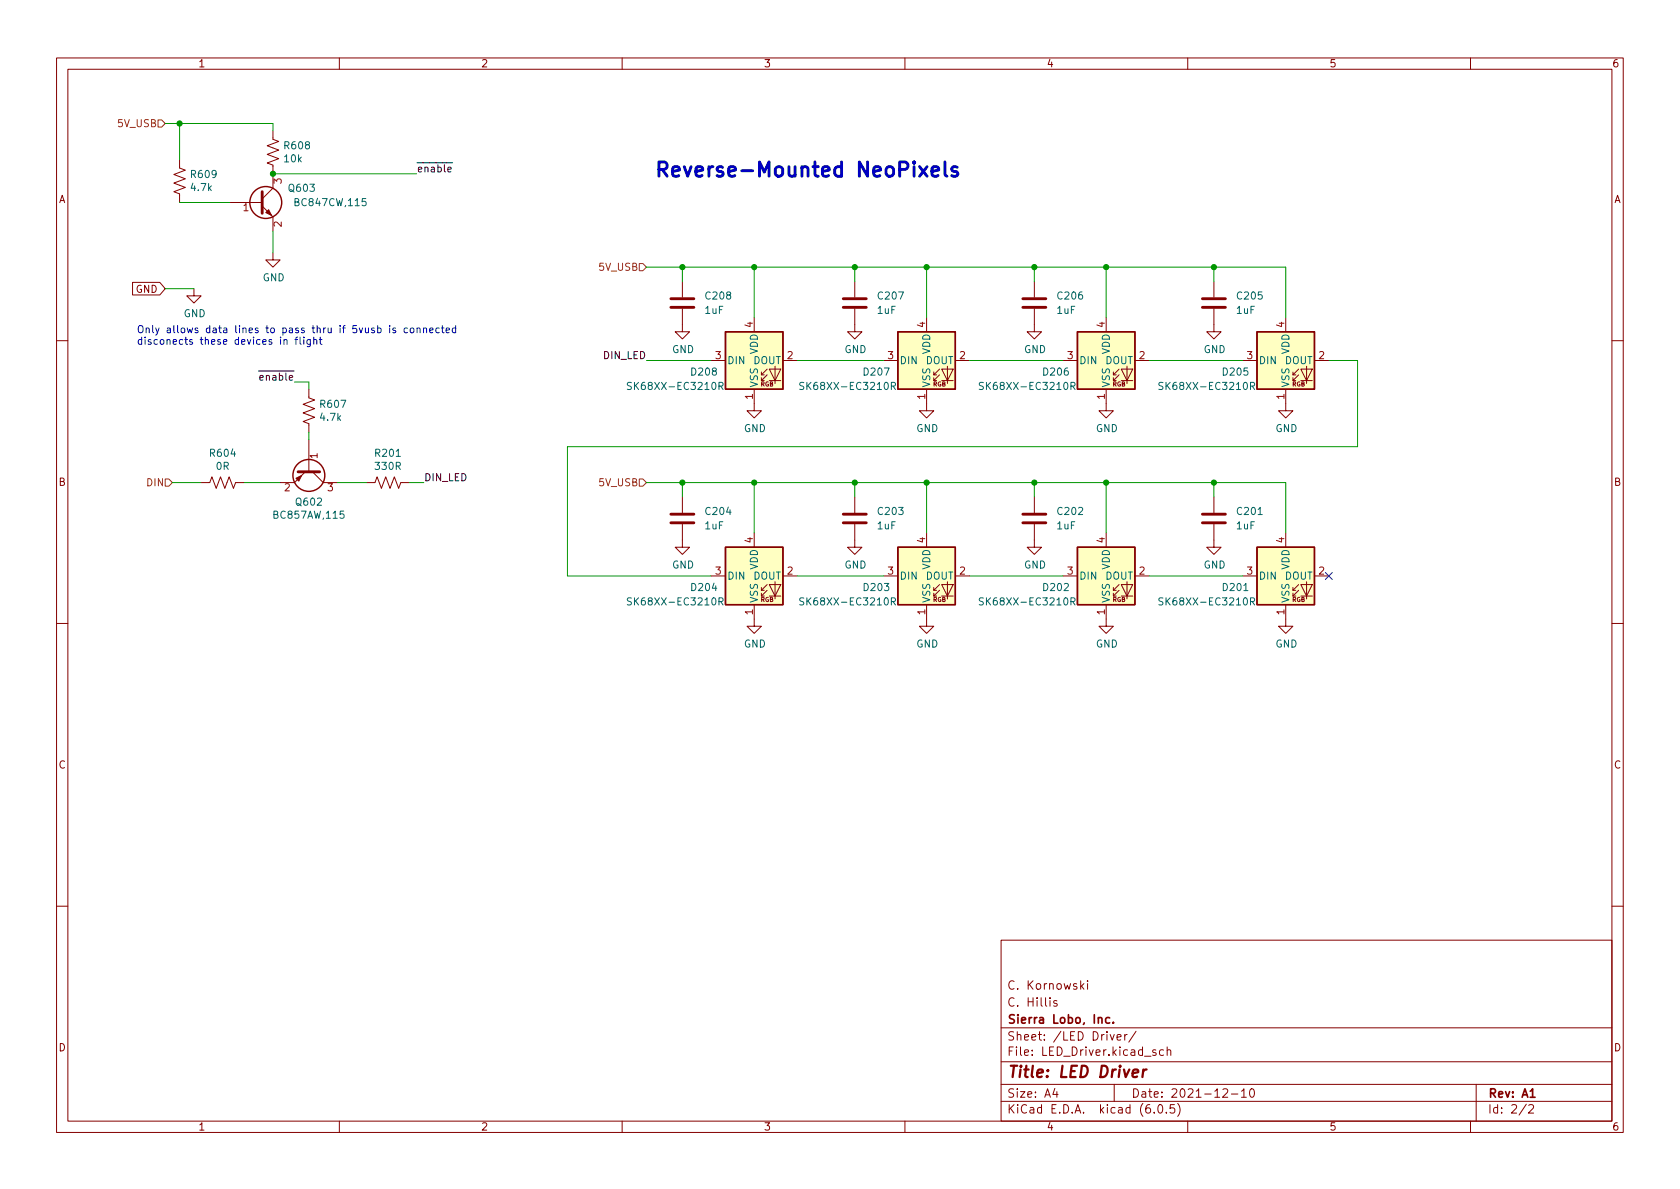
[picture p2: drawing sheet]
<svg xmlns="http://www.w3.org/2000/svg" width="297mm" height="210mm" viewBox="0 0 297 210" stroke-linecap="round" stroke-linejoin="round" font-family="sans-serif">
<g fill="none" stroke="#840000" stroke-width=".18">
<path d="M10 10.2h277v190.1h-277zM12 12.2h273v186.1h-273zM60 10.2v2M110 10.2v2M160 10.2v2M210 10.2v2M260 10.2v2M31.7 28.2v1.5l1.1 .4-2.1 .8 2.1 .7-2.1 .8 2.1 .7-2.1 .8 1 .4v1.5M40.6 35.8h5.8M46.4 36.4l1.9 1.9v2.6M48.3 23.1v1.5l1 .4-2.1 .8 2.1 .7-2.1 .8 2.1 .8-2.1 .7 1.1 .4v4.1l-1.9 1.9M23.4 49.9h4.9l.9 1.1-.9 1.2h-4.9z"/>
<path d="M34.3 51v1.3h1.3l-1.3 1.3-1.3-1.3h1.3M48.3 44.7v1.3h1.2l-1.2 1.2-1.3-1.2h1.3M120.6 54.6v4.1h1.3l-1.3 1.2-1.2-1.2h1.2M120.6 49.8v2.8M133.3 56.1v2.6M151.1 54.6v4.1h1.3l-1.3 1.2-1.2-1.2h1.2M151.1 49.8v2.8M163.8 56.1v2.6M182.9 54.6v4.1h1.2l-1.2 1.2-1.3-1.2h1.3M182.9 49.8v2.8M195.6 56.1v2.6M214.6 54.6v4.1h1.3l-1.3 1.2-1.2-1.2h1.2"/>
<path d="M214.6 49.8v2.8M227.3 56.1v2.6M10 60.2h2M54.6 68.8v1.6l1 .3-2 .8 2 .8-2 .7 2 .8-2 .7 1 .4v1.5M54.6 77.7v5.7M125.7 63.7h2.6M133.3 68.8v3.8h1.3l-1.3 1.3-1.2-1.3h1.2M134.6 66.3h.5M135.6 66.3l-1 1v-.5M135.6 65.3l-1 1v-.5M136 65.3h2l-1 2zM136 67.3h2"/>
<path d="M137 64.8v3M138.4 63.7h2.6M156.2 63.7h2.5M163.8 68.8v3.8h1.3l-1.3 1.3-1.2-1.3h1.2M165.1 66.3h.5M166.1 66.3l-1 1v-.5M166.1 65.3l-1 1v-.5M166.5 65.3h2l-1 2zM166.5 67.3h2M167.5 64.8v3M168.9 63.7h2.5M188 63.7h2.5"/>
<path d="M195.6 68.8v3.8h1.2l-1.2 1.3-1.3-1.3h1.3M196.8 66.3h.6M197.9 66.3l-1.1 1v-.5M197.9 65.3l-1.1 1v-.5M198.2 65.3h2.1l-1 2zM198.2 67.3h2.1M199.3 64.8v3M200.7 63.7h2.5M219.7 63.7h2.5M227.3 68.8v3.8h1.3l-1.3 1.3-1.2-1.3h1.2M228.6 66.3h.5M229.6 66.3l-1 1v-.5"/>
<path d="M229.6 65.3l-1 1v-.5M230 65.3h2l-1 2zM230 67.3h2M231 64.8v3M232.4 63.7h2.5M285 60.2h2M35.6 85.3h1.5l.4-1 .7 2.1 .8-2.1 .8 2.1 .7-2.1 .8 2.1 .4-1.1h1.5M54 83.4l-1.9 1.9h-2.6M55.2 83.4l1.9 1.9h2.6M64.8 85.3h1.5l.4-1 .7 2.1 .8-2.1 .8 2.1 .7-2.1 .8 2.1 .4-1.1h1.5M120.6 92.7v4.1h1.3l-1.3 1.2-1.2-1.2h1.2M120.6 87.9v2.8"/>
<path d="M133.3 94.2v2.6M151.1 92.7v4.1h1.3l-1.3 1.2-1.2-1.2h1.2M151.1 87.9v2.8M163.8 94.2v2.6M182.9 92.7v4.1h1.2l-1.2 1.2-1.3-1.2h1.3M182.9 87.9v2.8M195.6 94.2v2.6M214.6 92.7v4.1h1.3l-1.3 1.2-1.2-1.2h1.2M214.6 87.9v2.8M227.3 94.2v2.6M10 110.2h2M125.7 101.8h2.6"/>
<path d="M133.3 106.9v3.8h1.3l-1.3 1.3-1.2-1.3h1.2M134.6 104.4h.5M135.6 104.4l-1 1v-.5M135.6 103.4l-1 1v-.5M136 103.4h2l-1 2zM136 105.4h2M137 102.9v3M138.4 101.8h2.6M156.2 101.8h2.5M163.8 106.9v3.8h1.3l-1.3 1.3-1.2-1.3h1.2M165.1 104.4h.5M166.1 104.4l-1 1v-.5"/>
<path d="M166.1 103.4l-1 1v-.5M166.5 103.4h2l-1 2zM166.5 105.4h2M167.5 102.9v3M168.9 101.8h2.5M188 101.8h2.5M195.6 106.9v3.8h1.2l-1.2 1.3-1.3-1.3h1.3M196.8 104.4h.6M197.9 104.4l-1.1 1v-.5M197.9 103.4l-1.1 1v-.5M198.2 103.4h2.1l-1 2zM198.2 105.4h2.1"/>
<path d="M199.3 102.9v3M200.7 101.8h2.5M219.7 101.8h2.5M227.3 106.9v3.8h1.3l-1.3 1.3-1.2-1.3h1.2M228.6 104.4h.5M229.6 104.4l-1 1v-.5M229.6 103.4l-1 1v-.5M230 103.4h2l-1 2zM230 105.4h2M231 102.9v3M232.4 101.8h2.5M285 110.2h2"/>
<path d="M10 160.2h2M177 166.3h108v32h-108zM186.9 177l-.4-.1-.2 .2 .1 .3 .5 .1v.4h-.6M191.1 173.4v1.5M191.2 174.4l.4 .5M191.6 173.9l-.5 .6M192.3 173.4v.2M192.3 173.9v1M285 160.2h2M60 198.3v2M110 198.3v2M160 198.3v2"/>
<path d="M177 194.8h108M177 191.8h108M177 187.8h108M177 181.8h108M186.5 192.5l-.4 1h1M186.9 193v1M196.3 182.9l.3 1 .4-1M197 191.8v3M197.5 183.4l.7-.1-.1-.3-.4-.1-.2 .2 .1 .8h.5M198.9 182.9v1M199.3 182.9l-.3 .1-.1 .2M200.9 182.4l-1.3 1.9"/>
<path d="M204.1 196.7v.1M204.4 185.7l-.4-.1-.2 .2 .1 .3 .5 .1v.4h-.6M204.9 195.4l.2-.1a.81 .81 0 0 1 .6 .7 .81 .81 0 0 1-.3 .8h-.2a.81 .81 0 0 1-.6-.6 .81 .81 0 0 1 .3-.8zM205.7 185.7l-.4-.1-.3 .3v.4l.1 .3h.6M206.2 196.7v.1M206.4 185.8l.2-.2 .3 .1 .1 .9M206.4 185.1v1.5M207.6 195.3h-.7v.7l.2-.1 .5 .1 .1 .2-.1 .5-.2 .1-.5-.1M208.2 195.1a1.72 1.72 0 0 1 0 2.3M210 198.3v2M216.2 192.7l.6-.2 .2 .2 .1 .3-1 1h1M217.7 193.5h1.2"/>
<path d="M219.5 193l.4-.5v1.5M219.5 194h.9M221.1 192.7l.2-.2a.81 .81 0 0 1 .6 .7 .81 .81 0 0 1-.3 .8h-.2a.81 .81 0 0 1-.3-1.3zM260 198.3v2M261 191.8v6.5M269.9 195.3l-1.3 1.9M270.3 195.5l.6-.2 .2 .2 .1 .3-1 1h1"/>
</g>
<path d="M196.2 180l-.4-.1-.3 .3v.4l.1 .3h.6M196.8 180.8v.1M270.6 194h.8" fill="none" stroke="#840000" stroke-width=".3"/>
<path d="M200.3 189.8l.9-.2v-.4l-.2-.1-.6 .1-.2 1 .3 .3 .5-.1M202.2 189.1l-.2 1.4M202.7 189.1l-.4 .1-.2 .3" fill="none" stroke="#840000" stroke-width=".4"/>
<g fill="#ffffc2" stroke="#ffffc2" stroke-width=".18">
<path d="M128.3 58.7h10.1v10.1h-10.1z"/>
<path d="M222.2 58.7h10.2v10.1h-10.2z"/>
<path d="M190.5 58.7h10.2v10.1h-10.2z"/>
<path d="M158.7 96.8h10.2v10.1h-10.2z"/>
<path d="M190.5 96.8h10.2v10.1h-10.2z"/>
<path d="M222.2 96.8h10.2v10.1h-10.2z"/>
<path d="M128.3 96.8h10.1v10.1h-10.1z"/>
<path d="M158.7 58.7h10.2v10.1h-10.2z"/>
</g>
<g fill="none" stroke="#840000" stroke-width=".25">
<path d="M128.3 58.7h10.1v10.1h-10.1zM158.7 58.7h10.2v10.1h-10.2zM190.5 58.7h10.2v10.1h-10.2zM222.2 58.7h10.2v10.1h-10.2zM128.3 96.8h10.1v10.1h-10.1zM158.7 96.8h10.2v10.1h-10.2zM190.5 96.8h10.2v10.1h-10.2zM222.2 96.8h10.2v10.1h-10.2z"/>
<circle cx="47" cy="35.8" r="2.82"/>
<circle cx="54.6" cy="84.1" r="2.82"/>
</g>
<g fill="none" stroke="#006464" stroke-width=".18">
<path d="M111.6 67.7l-.4-.1-.2 .1v.4l.5 .2 .1 .3-.2 .3-.5-.1M127.1 68.3l.6-.1 .1-.2v-.3l-.7-.1v1.3M127.4 68.3l.4 .6M142.1 67.7l-.5-.1-.1 .1v.4l.5 .2 .1 .3-.2 .3-.5-.1M157.6 68.3l.6-.1 .1-.2v-.3l-.7-.1v1.3M157.9 68.3l.4 .6M173.9 67.7l-.5-.1-.2 .1v.4l.5 .2 .2 .3-.3 .3-.5-.1M189.4 68.3l.6-.1 .1-.2-.1-.3-.6-.1v1.3M189.7 68.3l.4 .6M205.6 67.7l-.5-.1-.1 .1v.4l.5 .2 .1 .3-.2 .3-.5-.1M221.1 68.3l.6-.1 .1-.2v-.3l-.7-.1v1.3M221.4 68.3l.4 .6"/>
<path d="M111.6 105.8l-.4-.1-.2 .1v.4l.5 .2 .1 .3-.2 .3-.5-.1M127.1 106.4l.6-.1 .1-.2v-.3l-.7-.1v1.3M127.4 106.4l.4 .6M142.1 105.8l-.5-.1-.1 .1v.4l.5 .2 .1 .3-.2 .3-.5-.1M157.6 106.4l.6-.1 .1-.2v-.3l-.7-.1v1.3M157.9 106.4l.4 .6M173.9 105.8l-.5-.1-.2 .1v.4l.5 .2 .2 .3-.3 .3-.5-.1M189.4 106.4l.6-.1 .1-.2-.1-.3-.6-.1v1.3M189.7 106.4l.4 .6M205.6 105.8l-.5-.1-.1 .1v.4l.5 .2 .1 .3-.2 .3-.5-.1M221.1 106.4l.6-.1 .1-.2v-.3l-.7-.1v1.3M221.4 106.4l.4 .6"/>
</g>
<g fill="none" stroke="#840000" stroke-width=".51">
<path d="M46.4 33.9v3.8M118.6 54.4h4.1M118.6 52.8h4.1M149.1 54.4h4.1M149.1 52.8h4.1M180.8 54.4h4.1M180.8 52.8h4.1M212.6 54.4h4.1M212.6 52.8h4.1M52.7 83.4h3.8M118.6 92.5h4.1M118.6 90.9h4.1"/>
<path d="M149.1 92.5h4.1M149.1 90.9h4.1M180.8 92.5h4.1M180.8 90.9h4.1M212.6 92.5h4.1M212.6 90.9h4.1"/>
</g>
<g fill="#840000" stroke="#840000" stroke-width=".18">
<path d="M47 37.6l.5-.5 .5 1z"/>
<path d="M52.3 84.6l1-.5-.5 1z"/>
</g>
<path d="M27.9 21.2h.7l.6 .6-.6 .7h-.7zM113 46.6h.7l.6 .6-.6 .7h-.7zM29.2 84.7h.6l.7 .6-.7 .7h-.6zM113 84.7h.7l.6 .6-.6 .7h-.7z" fill="none" stroke="#725600" stroke-width=".18"/>
<g fill="none" stroke="#0000c2" stroke-width=".18">
<path d="M52.6 59.6l-.3 .2v1.1M53.1 59.6v1.1l.1 .2M55.5 59.6v1.3M56.6 59.6v1.1l.3 .2M68.9 57.6v.1M68.9 58v.8M69.9 58.1l-.3-.1-.2 .2 .1 .2 .4 .1v.3h-.5M72 58.1l-.3-.1-.3 .2 .2 .6h.4M72.6 58.1l.4-.1 .2 .2v.4l-.2 .2h-.4l-.1-.2zM73.7 58.1l.2-.1 .3 .1 .1 .7M73.7 58v.8M74.9 58.1l.2-.1 .3 .1v.7"/>
<path d="M74.9 58v.8M76 58.4l.6-.1-.1-.2-.3-.1-.2 .2v.6h.5M77.7 58.1l-.4-.1-.2 .2 .1 .6h.5M78 58h.5M78.2 57.6v1.1l.3 .1M78.9 58.4l.6-.1-.1-.2-.3-.1-.2 .2v.6h.5M80.6 58.1l-.4-.1-.2 .2 .1 .6h.5M80.6 57.6v1.2M50.2 60.2l.2-.2 .3 .1 .1 .8M52.1 60h.5M53.7 60v.9M54.9 60v1.1l-.3 .2h-.3"/>
<path d="M54.9 60.1l-.4-.1-.2 .3 .1 .5h.5M55.5 60.2l.2-.2 .3 .1v.8M56.4 60h.5"/>
</g>
<path d="M164.8 30.3l1.2-.2-.1-.5-.8-.1-.3 .3v1l.1 .2 .2 .2 .8-.2M167.1 28.6v2.2l.3 .4M169.2 29.6l-.6-.1-.3 .3 .1 .4 .8 .2 .2 .3-.2 .3-.2 .2-.7-.2" fill="none" stroke="#0000c2" stroke-width=".51"/>
<g fill="none" stroke="#009600" stroke-width=".18">
<path d="M29.2 21.8h19.1v1.3M31.7 21.8v6.4M31.7 35.8h8.9M48.3 30.7h25.4M29.2 51h5.1M48.3 40.9v3.8M114.3 47.2h113v8.9M120.6 47.2v2.6M133.3 47.2v8.9M151.1 47.2v2.6M163.8 47.2v8.9M182.9 47.2v2.6"/>
<path d="M195.6 47.2v8.9M214.6 47.2v2.6M52.1 67.6h2.5v1.2M54.6 76.4v1.3M114.3 63.7h11.4M141 63.7h15.2M171.4 63.7h16.6M203.2 63.7h16.5M234.9 63.7h5.1v15.3h-139.7v22.8h25.4M30.5 85.3h5.1M43.2 85.3h6.3M59.7 85.3h5.1"/>
<path d="M72.4 85.3h2.5M114.3 85.3h113v8.9M120.6 85.3v2.6M133.3 85.3v8.9M151.1 85.3v2.6M163.8 85.3v8.9M182.9 85.3v2.6M195.6 85.3v8.9M214.6 85.3v2.6M141 101.8h15.2M171.4 101.8h16.6M203.2 101.8h16.5"/>
</g>
<path d="M234.3 101.2l1.3 1.3M235.6 101.2l-1.3 1.3" fill="none" stroke="#000084" stroke-width=".18"/>
<g fill="#009600" stroke="#009600" stroke-width=".18">
<circle cx="31.7" cy="21.8" r=".46"/>
<circle cx="48.3" cy="30.7" r=".46"/>
<circle cx="182.9" cy="47.2" r=".46"/>
<circle cx="195.6" cy="47.2" r=".46"/>
<circle cx="214.6" cy="85.3" r=".46"/>
<circle cx="214.6" cy="47.2" r=".46"/>
<circle cx="151.1" cy="47.2" r=".46"/>
<circle cx="163.8" cy="85.3" r=".46"/>
<circle cx="195.6" cy="85.3" r=".46"/>
<circle cx="163.8" cy="47.2" r=".46"/>
<circle cx="151.1" cy="85.3" r=".46"/>
<circle cx="182.9" cy="85.3" r=".46"/>
<circle cx="120.6" cy="47.2" r=".46"/>
<circle cx="120.6" cy="85.3" r=".46"/>
<circle cx="133.3" cy="85.3" r=".46"/>
<circle cx="133.3" cy="47.2" r=".46"/>
</g>
<text font-size="3.5" fill="#0000c2" x="115.6" y="31.3">Reverse-Mounted NeoPixels</text>
<text font-size="2.8" fill="#840000" x="178" y="190.6">Title: LED Driver</text>
<g font-size="2.1" fill="#840000">
<text x="178" y="178">C. Hillis</text>
<text x="178" y="175">C. Kornowski</text>
<text x="178" y="184">Sheet: /LED Driver/</text>
<text x="178" y="181">Sierra Lobo, Inc.</text>
<text x="178" y="186.7">File: LED_Driver.kicad_sch</text>
<text x="178" y="196.9">KiCad E.D.A. kicad (6.0.5)</text>
<text x="178" y="194.1">Size: A4</text>
<text x="200" y="194.1">Date: 2021-12-10</text>
<text x="263" y="194.1">Rev: A1</text>
<text x="263" y="196.9">Id: 2/2</text>
</g>
<g font-size="1.8" fill="#840000">
<text x="35" y="11.9">1</text>
<text x="85" y="11.9">2</text>
<text x="135" y="11.9">3</text>
<text x="185" y="11.9">4</text>
<text x="235" y="11.9">5</text>
<text x="285" y="11.9">6</text>
<text x="10.3" y="35.9">A</text>
<text x="285.3" y="35.9">A</text>
<text x="24" y="51.8">GND</text>
<text x="10.3" y="85.9">B</text>
<text x="285.3" y="85.9">B</text>
<text x="10.3" y="135.9">C</text>
<text x="285.3" y="135.9">C</text>
<text x="10.3" y="185.9">D</text>
<text x="285.3" y="185.9">D</text>
<text x="35" y="199.9">1</text>
<text x="85" y="199.9">2</text>
<text x="135" y="199.9">3</text>
<text x="185" y="199.9">4</text>
<text x="235" y="199.9">5</text>
<text x="285" y="199.9">6</text>
</g>
<g font-size="1.8" fill="#725600">
<text x="21" y="22.5">5V_USB</text>
<text x="106" y="47.9">5V_USB</text>
<text x="26.1" y="86">DIN</text>
<text x="106" y="86">5V_USB</text>
</g>
<g font-size="1.8" fill="#006464">
<text x="50.3" y="28.7">10k</text>
<text x="50.4" y="26.4">R608</text>
<text x="33.9" y="33.8">4.7k</text>
<text x="33.9" y="31.5">R609</text>
<text x="51.2" y="33.9">Q603</text>
<text x="52.5" y="36.4">BC847CW,115</text>
<text x="46.4" y="49.7">GND</text>
<text x="124.9" y="53">C208</text>
<text x="155.4" y="53">C207</text>
<text x="187.1" y="53">C206</text>
<text x="218.9" y="53">C205</text>
<text x="32.5" y="56.1">GND</text>
<text x="124.7" y="55.5">1uF</text>
<text x="155.2" y="55.5">1uF</text>
<text x="186.9" y="55.5">1uF</text>
<text x="218.7" y="55.5">1uF</text>
<text x="118.8" y="62.4">GND</text>
<text x="128.5" y="64.4">DIN</text>
<text x="133.2" y="64.4">DOUT</text>
<text x="134" y="62.7" transform="rotate(-90 134 62.7)">VDD</text>
<text x="149.3" y="62.4">GND</text>
<text x="159" y="64.4">DIN</text>
<text x="163.6" y="64.4">DOUT</text>
<text x="164.5" y="62.7" transform="rotate(-90 164.5 62.7)">VDD</text>
<text x="181" y="62.4">GND</text>
<text x="190.8" y="64.4">DIN</text>
<text x="195.4" y="64.4">DOUT</text>
<text x="196.2" y="62.7" transform="rotate(-90 196.2 62.7)">VDD</text>
<text x="212.8" y="62.4">GND</text>
<text x="222.5" y="64.4">DIN</text>
<text x="227.1" y="64.4">DOUT</text>
<text x="228" y="62.7" transform="rotate(-90 228 62.7)">VDD</text>
<text x="111.9" y="68.9">SK68XX-EC3210R</text>
<text x="122.3" y="66.4">D208</text>
<text x="134" y="68.6" transform="rotate(-90 134 68.6)">VSS</text>
<text x="142.3" y="68.9">SK68XX-EC3210R</text>
<text x="152.8" y="66.4">D207</text>
<text x="164.5" y="68.6" transform="rotate(-90 164.5 68.6)">VSS</text>
<text x="174.1" y="68.9">SK68XX-EC3210R</text>
<text x="184.6" y="66.4">D206</text>
<text x="196.2" y="68.6" transform="rotate(-90 196.2 68.6)">VSS</text>
<text x="205.8" y="68.9">SK68XX-EC3210R</text>
<text x="216.3" y="66.4">D205</text>
<text x="228" y="68.6" transform="rotate(-90 228 68.6)">VSS</text>
<text x="56.7" y="74.4">4.7k</text>
<text x="56.8" y="72.1">R607</text>
<text x="131.5" y="76.4">GND</text>
<text x="162" y="76.4">GND</text>
<text x="193.7" y="76.4">GND</text>
<text x="225.5" y="76.4">GND</text>
<text x="37.3" y="80.8">R604</text>
<text x="38.2" y="83.1">0R</text>
<text x="66.5" y="80.8">R201</text>
<text x="66.5" y="83.1">330R</text>
<text x="52.4" y="89.4">Q602</text>
<text x="48.7" y="91.7">BC857AW,115</text>
<text x="124.7" y="93.6">1uF</text>
<text x="124.9" y="91.1">C204</text>
<text x="155.2" y="93.6">1uF</text>
<text x="155.4" y="91.1">C203</text>
<text x="186.9" y="93.6">1uF</text>
<text x="187.1" y="91.1">C202</text>
<text x="218.7" y="93.6">1uF</text>
<text x="218.9" y="91.1">C201</text>
<text x="118.8" y="100.5">GND</text>
<text x="134" y="100.8" transform="rotate(-90 134 100.8)">VDD</text>
<text x="149.3" y="100.5">GND</text>
<text x="164.5" y="100.8" transform="rotate(-90 164.5 100.8)">VDD</text>
<text x="181" y="100.5">GND</text>
<text x="196.2" y="100.8" transform="rotate(-90 196.2 100.8)">VDD</text>
<text x="212.8" y="100.5">GND</text>
<text x="228" y="100.8" transform="rotate(-90 228 100.8)">VDD</text>
<text x="111.9" y="107">SK68XX-EC3210R</text>
<text x="122.3" y="104.5">D204</text>
<text x="128.5" y="102.5">DIN</text>
<text x="133.2" y="102.5">DOUT</text>
<text x="134" y="106.7" transform="rotate(-90 134 106.7)">VSS</text>
<text x="142.3" y="107">SK68XX-EC3210R</text>
<text x="152.8" y="104.5">D203</text>
<text x="159" y="102.5">DIN</text>
<text x="163.6" y="102.5">DOUT</text>
<text x="164.5" y="106.7" transform="rotate(-90 164.5 106.7)">VSS</text>
<text x="174.1" y="107">SK68XX-EC3210R</text>
<text x="184.6" y="104.5">D202</text>
<text x="190.8" y="102.5">DIN</text>
<text x="195.4" y="102.5">DOUT</text>
<text x="196.2" y="106.7" transform="rotate(-90 196.2 106.7)">VSS</text>
<text x="205.8" y="107">SK68XX-EC3210R</text>
<text x="216.3" y="104.5">D201</text>
<text x="222.5" y="102.5">DIN</text>
<text x="227.1" y="102.5">DOUT</text>
<text x="228" y="106.7" transform="rotate(-90 228 106.7)">VSS</text>
<text x="131.5" y="114.5">GND</text>
<text x="162" y="114.5">GND</text>
<text x="193.7" y="114.5">GND</text>
<text x="225.5" y="114.5">GND</text>
</g>
<g font-size="1.8" fill="#a90000">
<text x="49.8" y="32.5" transform="rotate(-90 49.8 32.5)">3</text>
<text x="43" y="37.3">1</text>
<text x="49.8" y="40.1" transform="rotate(-90 49.8 40.1)">2</text>
<text x="133.1" y="57.9" transform="rotate(-90 133.1 57.9)">4</text>
<text x="163.6" y="57.9" transform="rotate(-90 163.6 57.9)">4</text>
<text x="195.3" y="57.9" transform="rotate(-90 195.3 57.9)">4</text>
<text x="227.1" y="57.9" transform="rotate(-90 227.1 57.9)">4</text>
<text x="126.5" y="63.5">3</text>
<text x="139.2" y="63.5">2</text>
<text x="157" y="63.5">3</text>
<text x="169.7" y="63.5">2</text>
<text x="188.7" y="63.5">3</text>
<text x="201.4" y="63.5">2</text>
<text x="220.5" y="63.5">3</text>
<text x="233.2" y="63.5">2</text>
<text x="133.1" y="70.6" transform="rotate(-90 133.1 70.6)">1</text>
<text x="163.6" y="70.6" transform="rotate(-90 163.6 70.6)">1</text>
<text x="195.3" y="70.6" transform="rotate(-90 195.3 70.6)">1</text>
<text x="227.1" y="70.6" transform="rotate(-90 227.1 70.6)">1</text>
<text x="56.1" y="81.1" transform="rotate(-90 56.1 81.1)">1</text>
<text x="50.3" y="86.9">2</text>
<text x="57.9" y="86.9">3</text>
<text x="133.1" y="96" transform="rotate(-90 133.1 96)">4</text>
<text x="163.6" y="96" transform="rotate(-90 163.6 96)">4</text>
<text x="195.3" y="96" transform="rotate(-90 195.3 96)">4</text>
<text x="227.1" y="96" transform="rotate(-90 227.1 96)">4</text>
<text x="126.5" y="101.6">3</text>
<text x="139.2" y="101.6">2</text>
<text x="157" y="101.6">3</text>
<text x="169.7" y="101.6">2</text>
<text x="188.7" y="101.6">3</text>
<text x="201.4" y="101.6">2</text>
<text x="220.5" y="101.6">3</text>
<text x="233.2" y="101.6">2</text>
<text x="133.1" y="108.7" transform="rotate(-90 133.1 108.7)">1</text>
<text x="163.6" y="108.7" transform="rotate(-90 163.6 108.7)">1</text>
<text x="195.3" y="108.7" transform="rotate(-90 195.3 108.7)">1</text>
<text x="227.1" y="108.7" transform="rotate(-90 227.1 108.7)">1</text>
</g>
<g font-size="1.8" fill="#0f0f0f">
<text x="73.7" y="30.5">~{enable}</text>
<text x="106.7" y="63.5">DIN_LED</text>
<text x="45.1" y="67.3">~{enable}</text>
<text x="74.9" y="85.1">DIN_LED</text>
</g>
<g font-size="1.8" fill="#0000c2">
<text x="24.1" y="58.9">Only allows data lines to pass thru if 5vusb is connected</text>
<text x="24.1" y="60.9">disconects these devices in flight</text>
</g>
<g font-size="1.1" fill="#840000">
<text x="134.5" y="68.3">RGB</text>
<text x="164.9" y="68.3">RGB</text>
<text x="196.7" y="68.3">RGB</text>
<text x="228.4" y="68.3">RGB</text>
<text x="134.5" y="106.4">RGB</text>
<text x="164.9" y="106.4">RGB</text>
<text x="196.7" y="106.4">RGB</text>
<text x="228.4" y="106.4">RGB</text>
</g>
</svg>
